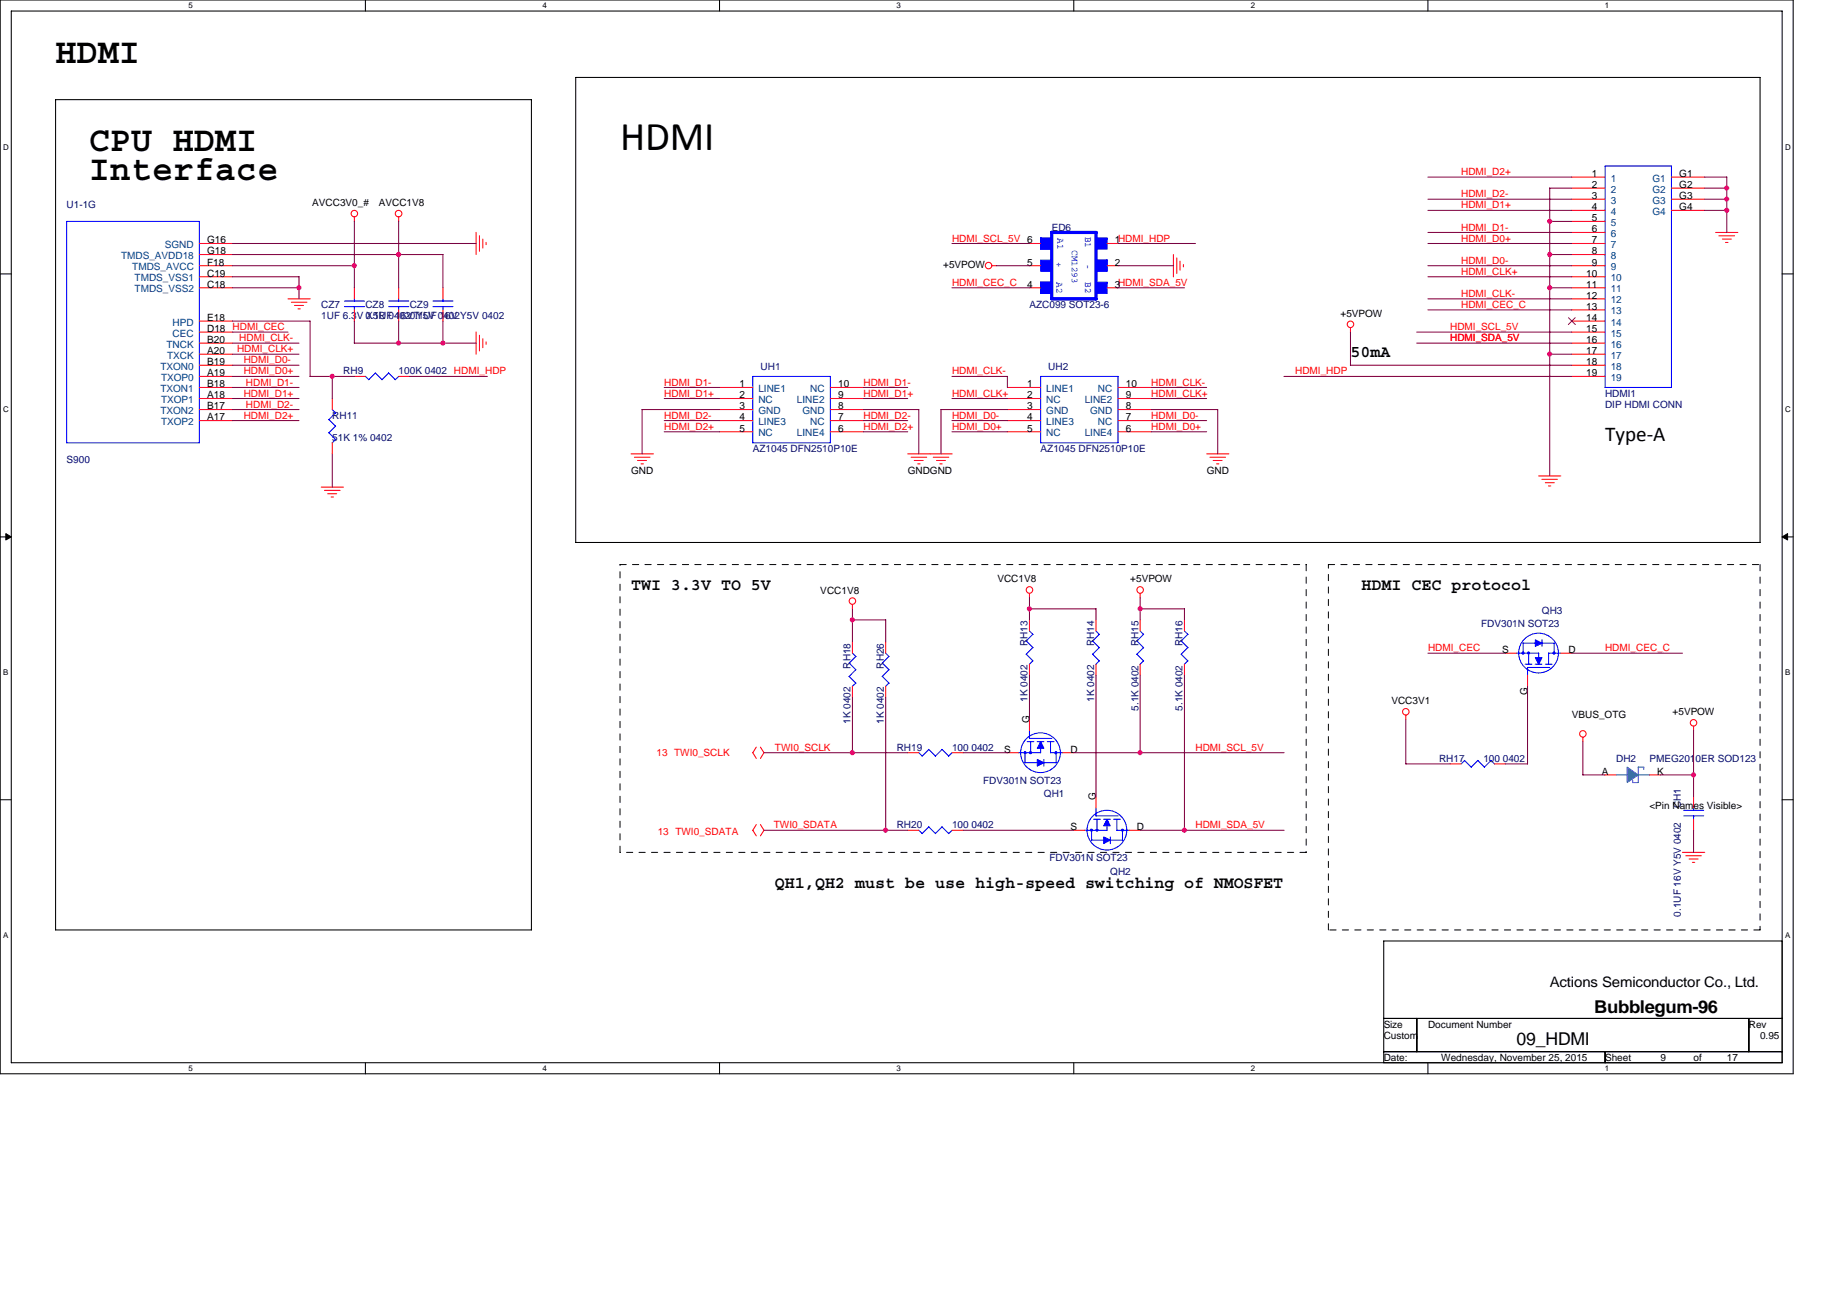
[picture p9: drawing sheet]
<svg xmlns="http://www.w3.org/2000/svg" width="297mm" height="210mm" viewBox="0 0 297 210" stroke-linecap="round" stroke-linejoin="round" font-family="sans-serif">
<path d="M0 0h292.2v174.9h-292.2zM1.8 1.8h288.6v171.3h-288.6z" fill="none" stroke="#000" stroke-width=".17"/>
<g fill="#fff">
<path d="M30.7 .2h.7v1.4h-.7z"/>
<path d="M30.7 173.3h.7v1.5h-.7z"/>
</g>
<path d="M59.5 0v1.8M59.5 173.1v1.8" fill="none" stroke="#000" stroke-width=".17"/>
<g fill="#fff">
<path d="M88.4 .2h.7v1.4h-.7z"/>
<path d="M88.4 173.3h.7v1.5h-.7z"/>
</g>
<path d="M117.2 0v1.8M117.2 173.1v1.8" fill="none" stroke="#000" stroke-width=".17"/>
<g fill="#fff">
<path d="M146.1 .2h.7v1.4h-.7z"/>
<path d="M146.1 173.3h.7v1.5h-.7z"/>
</g>
<path d="M175 0v1.8M175 173.1v1.8" fill="none" stroke="#000" stroke-width=".17"/>
<g fill="#fff">
<path d="M203.8 .2h.7v1.4h-.7z"/>
<path d="M203.8 173.3h.7v1.5h-.7z"/>
</g>
<path d="M232.7 0v1.8M232.7 173.1v1.8" fill="none" stroke="#000" stroke-width=".17"/>
<g fill="#fff">
<path d="M261.5 .2h.7v1.4h-.7z"/>
<path d="M261.5 173.3h.7v1.5h-.7z"/>
<path d="M.5 23.2h.9v1.4h-.9z"/>
<path d="M290.8 23.2h1v1.4h-1z"/>
<path d="M.5 66h.9v1.5h-.9z"/>
<path d="M290.8 66h1v1.5h-1z"/>
</g>
<path d="M0 44.6h1.8M290.4 44.6h1.8" fill="none" stroke="#000" stroke-width=".17"/>
<g fill="#fff">
<path d="M.5 108.9h.9v1.4h-.9z"/>
<path d="M290.8 108.9h.9v1.4h-.9z"/>
</g>
<path d="M0 87.5h1.8M290.4 87.5h1.8" fill="none" stroke="#000" stroke-width=".17"/>
<path d="M.9 86.9l.9 .6-.9 .5zM290.4 87.5l.9-.6v1.1z" fill="#000" stroke="#000" stroke-width=".16"/>
<g fill="#fff">
<path d="M.5 151.7h.9v1.4h-.9z"/>
<path d="M290.8 151.7h.9v1.4h-.9z"/>
</g>
<path d="M9.1 16.2h77.5v135.3h-77.5zM93.8 12.6h193v75.8h-193zM0 130.3h1.8M290.4 130.3h1.8M225.5 153.3h64.9v19.8h-64.9zM225.5 165.9h64.9M225.5 171.3h64.9M230.9 165.9v5.4M261.5 171.3v1.8M285 165.9v5.4" fill="none" stroke="#000" stroke-width=".17"/>
<path d="M101 92h111.8M212.8 92v46.9M216.4 92h70.4M286.8 92v59.5M101 138.9v-46.9M212.8 138.9h-111.8M216.4 151.5v-59.5M286.8 151.5h-70.4" fill="none" stroke="#000" stroke-width=".16" stroke-dasharray="1 1 1 1 1 1 1 1"/>
<g fill="none" stroke="#f00" stroke-width=".17">
<path d="M32.5 39.7h5.4M57.7 35.3v.8M65 35.3v.8M77.6 37.8v3.7M78.1 38.4v2.5M78.7 38.9v1.5M79.2 39.5v.4M167.7 39.7h1.9M180.4 39.7h1.8M256.1 37.9h5.4M256.1 39.7h5.4M256.1 28.9h5.4"/>
<path d="M256.1 30.6h5.4M256.1 32.4h5.4M256.1 34.3h5.4M256.1 36.1h5.4M272.3 28.9h5.5M272.3 30.6h5.5M272.3 32.4h5.5M272.3 34.3h5.5M279.5 37.9h3.7M280.1 38.4h2.5M280.6 38.9h1.5M281.2 39.5h.4"/>
<path d="M32.5 43.3h5.4M32.5 46.9h5.4M32.5 41.5h5.4M32.5 45.1h5.4M32.5 52.3h5.4M32.5 54.1h5.4M32.5 55.9h5.4M32.5 57.7h5.4M32.5 59.5h5.4M46.9 48.7h3.6M47.5 49.2h2.5M48 49.8h1.4"/>
<path d="M48.6 50.3h.3M57.7 46.9v1.8M57.7 50.5v1.8M65 46.9v1.8M65 50.5v1.8M72.2 46.9v1.8M72.2 50.5v1.8M77.6 54.1v3.6M78.1 54.6v2.6M78.7 55.2v1.4M79.2 55.7v.4M161.6 43.3h.8"/>
<path d="M167.7 43.3h1.9M167.7 46.9h1.9M180.4 43.3h1.8M180.4 46.9h1.8M191.2 41.5v3.6M191.7 42v2.6M192.3 42.5v1.5M192.8 43.1v.4M220 53.4v.7M256.1 48.7h5.4M256.1 43.3h5.4M256.1 46.9h5.4"/>
<path d="M256.1 41.5h5.4M256.1 45.1h5.4M256.1 50.5h5.4M256.1 52.3h5.4M256.1 54.1h5.4M256.1 55.9h5.4M256.1 57.7h5.4M256.1 59.5h5.4M32.5 63.1h5.4M32.5 64.9h5.4M32.5 66.7h5.4M32.5 68.5h5.4"/>
<path d="M32.5 61.3h5.4M52.3 79.4h3.7M52.9 79.9h2.5M54.1 64.9v1.8M54.1 72.1v1.8M57.7 61.3h1.8M65 61.3h1.8M102.8 73.9h3.7M103.4 74.5h2.5M103.9 75h1.4M104.5 75.6h.3M117.3 63.1h5.4"/>
<path d="M117.3 64.9h5.4M117.3 66.7h5.4M117.3 68.5h5.4M117.3 70.3h5.4M135.3 63.1h5.4M135.3 64.9h5.4M135.3 66.7h5.4M135.3 68.5h5.4M135.3 70.3h5.4M147.9 73.9h7.2M148.5 74.5h2.5M149 75h1.4"/>
<path d="M149.5 75.6h.4M152.1 74.5h2.5M152.6 75h1.4M153.1 75.6h.4M164.1 63.1h5.5M164.1 64.9h5.5M164.1 66.7h5.5M164.1 68.5h5.5M164.1 70.3h5.5M182.2 63.1h5.4M182.2 64.9h5.4M182.2 66.7h5.4"/>
<path d="M182.2 68.5h5.4M182.2 70.3h5.4M196.6 73.9h3.6M197.1 74.5h2.6M197.7 75h1.4M198.2 75.6h.4M250.7 77.5h3.6M251.2 78.1h2.6M251.8 78.6h1.5M252.3 79.2h.4M256.1 61.3h5.4M53.4 80.4h1.5"/>
<path d="M54 81h.3M138.9 98.5v.7M167.7 96.7v.7M185.8 96.7v.7M138.9 104.6v1.8M138.9 111.8v1.8M144.3 104.6v1.8M144.3 111.8v1.8M167.7 101v1.8M167.7 108.2v1.8M167.7 117.2v1.8M178.6 101v1.8"/>
<path d="M178.6 108.2v1.8M185.8 101v1.8M185.8 108.2v1.8M193 101v1.8M193 108.2v1.8M229.1 116.5v.7M245.3 106.4h1.8M248.9 110v1.8M254.3 106.4h1.8M275.9 118.3v.7M123.2 134.3l-.5 1 .5 .9M123.2 121.7l-.5 .9 .5 .9"/>
<path d="M123.9 134.3l.6 1-.6 .9M123.9 121.7l.6 .9-.6 .9M147.9 122.6h1.8M147.9 135.3h1.8M155.1 122.6h1.8M155.1 135.3h1.8M164.1 122.6h1.8M173.2 122.6h1.8M175 135.3h1.8M178.6 129.8v1.8M184 135.3h1.8M236.3 124.4h1.8"/>
<path d="M243.5 124.4h1.8M257.9 120.1v.7M261.5 126.2h1.8M268.7 126.2h1.8M274.1 138.9h3.7M274.7 139.4h2.5M275.2 139.9h1.5M275.9 129.8v1.8M275.9 133.5v1.8M275.8 140.5h.3"/>
<circle cx="57.7" cy="34.8" r=".53"/>
<circle cx="65" cy="34.8" r=".54"/>
<circle cx="161.1" cy="43.3" r=".53"/>
<circle cx="220" cy="52.8" r=".53"/>
<circle cx="138.9" cy="97.9" r=".53"/>
<circle cx="167.7" cy="96.1" r=".53"/>
<circle cx="185.8" cy="96.1" r=".53"/>
<circle cx="229.1" cy="115.9" r=".53"/>
<circle cx="257.9" cy="119.5" r=".53"/>
<circle cx="275.9" cy="117.7" r=".53"/>
</g>
<g fill="none" stroke="#00f" stroke-width=".17">
<path d="M10.9 36.1h21.6v36h-21.6zM169.5 38.8h1.9M169.6 38.8v1.8M261.5 27.1h10.8v36h-10.8zM56.1 50h3.3M56.1 49h3.3M57.7 48.7v.4M57.7 49.9v.6M63.3 50h3.3M63.3 49h3.3M65 48.7v.4M65 49.9v.6"/>
<path d="M70.5 50h3.3M70.5 49h3.3M72.2 48.7v.4M72.2 49.9v.6M169.5 47.8h1.9M169.5 46h1.9M169.5 40.6h1.9M169.6 46v1.8M178.6 42.4h1.8v1.8h-1.8M53.6 68.3l1.1 1.1M53.6 70.5l1.1 1.1M54.1 66.7l.6 .6"/>
<path d="M54.7 71.6l-.6 .6M54.7 67.3l-1.1 1.1M54.7 69.4l-1.1 1.1M59.5 61.3l.6 .5M61.1 60.7l1.1 1.1M61.2 60.8l-1.1 1.1M63.3 60.7l1.1 1.1M63.3 60.8l-1.1 1.1M65 61.3l-.6 .6M122.7 61.3h12.6v10.8h-12.6zM169.6 61.3h12.6v10.8h-12.6zM138.4 108l1.1 1.1"/>
<path d="M138.4 110.2l1.1 1.1M138.9 106.4l.6 .6M139.4 111.3l-.5 .5M139.4 106.9l-1.1 1.1M139.4 109.1l-1.1 1.1M143.8 110.2l1 1.1-.5 .5M144.3 106.4l.6 .6M144.8 106.9l-1.1 1.1 1.2 1.1M144.8 109.1l-1.1 1.1M167.2 104.4l1.1 1.1M167.2 106.6l1.1 1.1M167.7 119v1.3"/>
<path d="M167.7 102.8l.6 .6M168.3 107.7l-.6 .5M168.3 103.3l-1.1 1.1M168.3 105.5l-1.1 1.1M178 106.6l1.1 1.1-.5 .5M178 104.4l1.1 1.1-1.1 1.1M178.6 102.8l.5 .6-1.1 1M185.2 104.4l1.1 1.1M185.2 106.6l1.1 1.1M185.8 102.8l.5 .6M186.3 107.7l-.5 .5M186.3 103.3l-1.1 1.1"/>
<path d="M186.3 105.5l-1.1 1.1M192.5 104.4l1.1 1.1M192.5 106.6l1.1 1.1M193 102.8l.6 .6M193.5 107.7l-.5 .5M193.5 103.3l-1.1 1.1M193.5 105.5l-1.1 1.1M247.1 106.4h3.6v1.8M248.5 108.2h1.1M249.1 106.4v1.8M250.1 108.2h1.1M251.2 104.2v1.1"/>
<path d="M251.8 108.2h1.1M252.5 108.7h-3.6v1.3M253.2 106.4v-1.6h-5v1.6M254.3 106.4h-2v1.8M149.7 122.6l.6 .6M149.7 135.2l.6 .6M151.3 134.7l1.1 1.1M151.3 134.7l-1.1 1.1M152.4 123.2l-1.1-1.1-1.1 1.1M153.5 134.7l1.1 1.1M153.5 134.7l-1.1 1.1M154.6 123.2l-1.1-1.1-1.1 1.1"/>
<path d="M155.1 122.6l-.5 .6M155.1 135.3l-.5 .5M165.9 122.6h3.7M167 122.6v1.6h5.1M167.4 120.8h1.1M167.7 120.3h3.7M167.9 120.8v1.8M169 120.8h1.1M169.6 120.8v1.8M170.1 123.7v1.1M170.6 120.8h1.1M171.2 120.8v1.8"/>
<path d="M171.2 122.6h2M172.1 122.6v1.7M176.7 135.3h3.7M177.9 135.2l-.1 1.7h5.1v-1.6M178.2 133.5h1.1M178.6 131.6v1.3h3.6M178.7 133.5v1.8M179.8 133.5h1.1M180.4 133.5v1.8M180.9 136.3v1.1M181.5 133.5h1.1M182 133.5v1.8"/>
<path d="M182 135.3h2M238.7 123.9l-.6 .5M240.8 123.9l-1.1 1.1-1.1-1.1M242.9 123.9l.6 .6M243 123.9l-1.1 1.1-1.1-1.1M274.3 132.9h3.3M274.3 132h3.3M275.9 131.6v.4M275.9 132.9v.6"/>
<circle cx="250.7" cy="106.4" r="3.2"/>
<circle cx="169.5" cy="122.6" r="3.2"/>
<circle cx="180.4" cy="135.2" r="3.2"/>
</g>
<g fill="#00f" stroke="#00f" stroke-width=".17">
<path d="M169 123.7l1.1 .5-1.1 .6z" fill-rule="evenodd"/>
<path d="M169.6 120.8l.5 1.1h-1.1z" fill-rule="evenodd"/>
<path d="M179.8 136.3l1.1 .6-1.1 .5z" fill-rule="evenodd"/>
<path d="M180.4 133.5l.5 1h-1.1z" fill-rule="evenodd"/>
<path d="M169.6 38.8v1.8h1.8v-1.8z" fill-rule="evenodd"/>
<path d="M169.6 46v1.8h1.8v-1.8z" fill-rule="evenodd"/>
<path d="M178.6 42.4v1.8h1.8v-1.8z" fill-rule="evenodd"/>
<path d="M178.6 46v1.8h1.8v-1.8z" fill-rule="evenodd"/>
<path d="M178.6 38.8v1.8h1.8v-1.8z" fill-rule="evenodd"/>
<path d="M169.6 42.4v1.8h1.8v-1.8z" fill-rule="evenodd"/>
<path d="M250.2 104.2l1 .6-1 .5z" fill-rule="evenodd"/>
<path d="M250.2 107.1h1l-.5 1.1z" fill-rule="evenodd"/>
<circle cx="172.1" cy="122.6" r=".17"/>
<circle cx="167.9" cy="122.6" r=".17"/>
<circle cx="167" cy="122.6" r=".17"/>
<circle cx="182.9" cy="135.2" r=".17"/>
<circle cx="178.7" cy="135.2" r=".17"/>
<circle cx="177.8" cy="135.2" r=".17"/>
<circle cx="253.2" cy="106.4" r=".17"/>
<circle cx="249.1" cy="106.4" r=".17"/>
<circle cx="248.2" cy="106.4" r=".17"/>
</g>
<path d="M171.4 37.8v10.9h7.2M171.4 37.9h7.2v10.8" fill="none" stroke="#00f" stroke-width=".53"/>
<path d="M263.3 126.2h1.9M266.9 124.9v2.6h-.9v-.4M266.9 126.2h1.9M266.9 125h1M267.8 125v.3" fill="none" stroke="#0080ff" stroke-width=".17"/>
<path d="M265.1 125l1.8 1.2-1.8 1.3z" fill-rule="evenodd" fill="#0080ff" stroke="#0080ff" stroke-width=".17"/>
<path d="M255.6 51.8l1.1 1.1M256.7 51.8l-1.2 1.1" fill="none" stroke="#804000" stroke-width=".16"/>
<g fill="none" stroke="#800040" stroke-width=".17">
<path d="M37.9 39.7h39.7M57.7 36v10.9M65 36v10.9M155.1 39.7h12.6M182.2 39.7h12.6M232.7 39.7h23.4M232.7 28.9h23.4M232.7 34.3h23.4M232.7 32.4h23.4M232.7 37.9h23.4M252.5 30.6h3.6M252.5 36.1h3.6"/>
<path d="M252.5 30.6v46.9M277.7 30.6h3.7M277.7 28.9h3.7v9M277.7 34.3h3.7M277.7 32.4h3.7M37.9 41.5h34.3M37.9 43.3h19.8M37.9 45.1h10.8M37.9 46.9h10.8M37.9 52.3h12.6v9M37.9 54.1h9M37.9 55.9h10.8"/>
<path d="M37.9 57.7h10.8M37.9 59.5h10.8M48.7 45.1v3.6M57.7 52.3v3.6h19.9M65 52.3v3.6M72.2 41.4v5.5M72.2 52.3v3.6M155.1 46.9h12.6M162.3 43.3h5.4M182.2 46.9h10.8M182.2 43.3h9M220 59.5h36.1"/>
<path d="M220 54.1v5.4M230.8 54.1h25.3M230.8 55.9h25.3M232.7 43.3h23.4M232.7 45.1h23.4M232.7 48.7h23.4M232.7 50.5h23.4M252.5 41.5h3.6M252.5 46.9h3.6M252.5 57.7h3.6M37.9 61.3h10.8M37.9 66.7h10.8"/>
<path d="M37.9 68.5h10.8M37.9 64.9h10.8M37.9 63.1h10.8M50.5 61.3h7.3M54.1 61.3v3.6M54.1 73.9v5.5M66.8 61.3h12.6M108.2 70.3h9.1M108.2 68.5h9.1M108.2 64.9h9.1M108.2 63.1h9.1M117.3 66.7h-12.7v7.3"/>
<path d="M140.7 66.7h9v7.3M140.7 70.3h7.2M140.7 68.5h7.2M140.7 64.9h7.2M140.7 63.1h7.2M155.1 61.3h9v1.8M155.1 70.3h9M155.1 68.5h9M155.1 64.9h9M164.1 66.7h-10.8v7.3M187.6 66.7h10.8v7.3M187.6 70.3h9"/>
<path d="M187.6 68.5h9M187.6 64.9h9M187.6 63.1h9M209.2 61.3h46.9M138.9 99.2v5.4M167.7 99.2h10.9M167.7 97.4v3.6M178.6 99.2v1.8M185.8 99.2h7.2M185.8 97.4v3.6M193 99.2v1.8M138.9 113.6v9"/>
<path d="M138.9 101h5.4v3.6M144.3 113.6v21.7M167.7 110v7.2M178.6 110v19.8M185.8 110v12.6M193 110v25.3M229.1 117.2v7.2h7.2M232.7 106.4h12.6M248.9 111.8v12.7l-3.6-.1M256.1 106.4h18M275.9 119v10.8M124.5 122.6h23.4"/>
<path d="M124.5 135.3h23.4M156.9 122.6h7.2M156.9 135.3h18.1M174.9 122.6h34.3M185.8 135.3h23.4M257.9 120.8v5.4h3.6M270.5 126.2h5.4M275.9 135.2v3.7"/>
</g>
<g fill="#f0f" stroke="#f0f" stroke-width=".17">
<circle cx="64.9" cy="41.5" r=".35"/>
<circle cx="57.7" cy="43.3" r=".35"/>
<circle cx="48.7" cy="46.9" r=".35"/>
<circle cx="64.9" cy="55.9" r=".35"/>
<circle cx="72.2" cy="55.9" r=".35"/>
<circle cx="54.1" cy="61.3" r=".35"/>
<circle cx="138.9" cy="122.6" r=".35"/>
<circle cx="193" cy="135.2" r=".35"/>
<circle cx="185.8" cy="122.6" r=".35"/>
<circle cx="144.3" cy="135.2" r=".35"/>
<circle cx="167.7" cy="99.2" r=".35"/>
<circle cx="185.8" cy="99.2" r=".35"/>
<circle cx="252.5" cy="41.5" r=".35"/>
<circle cx="252.5" cy="36.1" r=".35"/>
<circle cx="281.4" cy="34.3" r=".35"/>
<circle cx="281.4" cy="30.6" r=".35"/>
<circle cx="252.5" cy="46.9" r=".35"/>
<circle cx="252.5" cy="57.7" r=".35"/>
<circle cx="281.4" cy="32.4" r=".35"/>
<circle cx="275.9" cy="126.2" r=".35"/>
<circle cx="138.9" cy="101" r=".35"/>
</g>
<text font-size="6.7" x="101" y="24.4">HDMI</text>
<g font-size="5.8">
<text x="9.1" y="10.2">HDMI</text>
<text x="14.5" y="24.6">CPU HDMI</text>
<text x="14.5" y="29.3">Interface</text>
</g>
<text font-size="3.4" x="261.5" y="71.8">Type-A</text>
<g font-size="2.9">
<text x="259.7" y="165">Bubblegum-96</text>
<text x="247.1" y="170.3">09_HDMI</text>
</g>
<g font-size="2.7">
<text x="220" y="58.2">50mA</text>
<text x="102.8" y="96">TWI 3.3V TO 5V</text>
<text x="221.8" y="96">HDMI CEC protocol</text>
<text x="126.3" y="144.7">QH1,QH2 must be use high-speed switching of NMOSFET</text>
</g>
<text font-size="2.3" x="252.5" y="160.8">Actions Semiconductor Co., Ltd.</text>
<g font-size="1.6" fill="#f00">
<text x="238.1" y="28.5">HDMI_D2+</text>
<text x="238.1" y="33.9">HDMI_D1+</text>
<text x="238.1" y="32.1">HDMI_D2-</text>
<text x="155.1" y="39.3">HDMI_SCL_5V 6</text>
<text x="238.1" y="37.5">HDMI_D1-</text>
<text x="238.1" y="39.3">HDMI_D0+</text>
<text x="155.1" y="46.6">HDMI_CEC_C</text>
<text x="238.1" y="42.9">HDMI_D0-</text>
<text x="238.1" y="44.8">HDMI_CLK+</text>
<text x="37.9" y="53.8">HDMI_CEC</text>
<text x="236.3" y="53.8">HDMI_SCL_5V</text>
<text x="238.1" y="48.4">HDMI_CLK-</text>
<text x="238.1" y="50.2">HDMI_CEC_C</text>
<text x="38.6" y="57.4">HDMI_CLK+</text>
<text x="39" y="55.6">HDMI_CLK-</text>
<text x="39.7" y="59.2">HDMI_D0-</text>
<text x="236.3" y="55.6">HDMI_SDA_5V</text>
<text x="39.7" y="61">HDMI_D0+</text>
<text x="39.7" y="64.6">HDMI_D1+</text>
<text x="40.1" y="62.8">HDMI_D1-</text>
<text x="108.2" y="64.6">HDMI_D1+</text>
<text x="108.2" y="62.8">HDMI_D1-</text>
<text x="140.7" y="62.8">HDMI_D1-</text>
<text x="140.7" y="64.6">HDMI_D1+</text>
<text x="155.1" y="64.6">HDMI_CLK+</text>
<text x="155.1" y="61">HDMI_CLK-</text>
<text x="187.6" y="62.8">HDMI_CLK-</text>
<text x="187.6" y="64.6">HDMI_CLK+</text>
<text x="211" y="61">HDMI_HDP</text>
<text x="39.7" y="68.2">HDMI_D2+</text>
<text x="40.1" y="66.4">HDMI_D2-</text>
<text x="108.2" y="70">HDMI_D2+</text>
<text x="108.2" y="68.2">HDMI_D2-</text>
<text x="140.7" y="68.2">HDMI_D2-</text>
<text x="140.7" y="70">HDMI_D2+</text>
<text x="155.1" y="70">HDMI_D0+</text>
<text x="155.1" y="68.2">HDMI_D0-</text>
<text x="187.6" y="68.2">HDMI_D0-</text>
<text x="187.6" y="70">HDMI_D0+</text>
<text x="232.7" y="106.1">HDMI_CEC</text>
<text x="261.5" y="106.1">HDMI_CEC_C</text>
<text x="107" y="123.2">13 TWI0_SCLK</text>
<text x="126.3" y="122.3">TWI0_SCLK</text>
<text x="194.8" y="122.3">HDMI_SCL_5V</text>
<text x="107.2" y="136">13 TWI0_SDATA</text>
<text x="126.1" y="134.9">TWI0_SDATA</text>
<text x="194.8" y="134.9">HDMI_SDA_5V</text>
</g>
<g font-size="1.6">
<text x="259.4" y="28.8">1</text>
<text x="273.6" y="28.8">G1</text>
<text x="50.9" y="33.6">AVCC3V0_#</text>
<text x="61.7" y="33.6">AVCC1V8</text>
<text x="259.4" y="30.6">2</text>
<text x="259.4" y="32.4">3</text>
<text x="259.4" y="34.2">4</text>
<text x="273.6" y="30.6">G2</text>
<text x="273.6" y="32.4">G3</text>
<text x="273.6" y="34.2">G4</text>
<text x="33.8" y="39.6">G16</text>
<text x="33.8" y="41.4">G18</text>
<text x="181.6" y="39.6">1HDMI_HDP</text>
<text x="259.4" y="36">5</text>
<text x="259.4" y="37.8">6</text>
<text x="259.4" y="39.6">7</text>
<text x="259.4" y="41.4">8</text>
<text x="33.8" y="46.9">C18</text>
<text x="33.8" y="43.3">F18</text>
<text x="33.8" y="45.1">C19</text>
<text x="153.7" y="43.7">+5VPOW</text>
<text x="167.4" y="46.9">4</text>
<text x="167.4" y="43.3">5</text>
<text x="181.6" y="43.3">2</text>
<text x="181.6" y="46.9">3HDMI_SDA_5V</text>
<text x="258.4" y="45.1">10</text>
<text x="258.4" y="46.9">11</text>
<text x="259.4" y="43.3">9</text>
<text x="33.8" y="52.3">E18</text>
<text x="218.4" y="51.6">+5VPOW</text>
<text x="258.4" y="48.7">12</text>
<text x="258.4" y="50.5">13</text>
<text x="258.4" y="52.3">14</text>
<text x="33.8" y="54.1">D18</text>
<text x="33.8" y="55.9">B20</text>
<text x="33.8" y="57.7">A20</text>
<text x="33.8" y="59.5">B19</text>
<text x="258.4" y="54.1">15</text>
<text x="258.4" y="55.9">16</text>
<text x="258.4" y="57.7">17</text>
<text x="258.4" y="59.5">18</text>
<text x="33.8" y="61.3">A19</text>
<text x="33.8" y="63.1">B18</text>
<text x="33.8" y="64.9">A18</text>
<text x="120.5" y="63.1">1</text>
<text x="120.5" y="64.9">2</text>
<text x="136.6" y="64.9">9</text>
<text x="136.6" y="63.1">10</text>
<text x="167.4" y="63.1">1</text>
<text x="167.4" y="64.9">2</text>
<text x="183.4" y="64.9">9</text>
<text x="183.4" y="63.1">10</text>
<text x="258.4" y="61.3">19</text>
<text x="33.8" y="66.7">B17</text>
<text x="33.8" y="68.5">A17</text>
<text x="120.5" y="66.7">3</text>
<text x="120.5" y="68.5">4</text>
<text x="120.5" y="70.3">5</text>
<text x="136.6" y="70.3">6</text>
<text x="136.6" y="68.5">7</text>
<text x="136.6" y="66.7">8</text>
<text x="167.4" y="66.7">3</text>
<text x="167.4" y="68.5">4</text>
<text x="167.4" y="70.3">5</text>
<text x="183.4" y="70.3">6</text>
<text x="183.4" y="68.5">7</text>
<text x="183.4" y="66.7">8</text>
<text x="102.8" y="77.2">GND</text>
<text x="147.9" y="77.2">GNDGND</text>
<text x="196.6" y="77.2">GND</text>
<text x="162.5" y="94.9">VCC1V8</text>
<text x="184.2" y="94.9">+5VPOW</text>
<text x="133.7" y="96.7">VCC1V8</text>
<text x="244.7" y="106.4">S</text>
<text x="255.6" y="106.4">D</text>
<text x="248.9" y="113.2" transform="rotate(-90 248.9 113.2)">G</text>
<text x="167.7" y="117.8" transform="rotate(-90 167.7 117.8)">G</text>
<text x="226.7" y="114.7">VCC3V1</text>
<text x="256.1" y="116.9">VBUS_OTG</text>
<text x="272.5" y="116.5">+5VPOW</text>
<text x="163.6" y="122.6">S</text>
<text x="174.4" y="122.6">D</text>
<text x="178.6" y="130.4" transform="rotate(-90 178.6 130.4)">G</text>
<text x="261" y="126.2">A</text>
<text x="268.7" y="131.9">&lt;Pin Names Visible&gt;</text>
<text x="270" y="126.2">K</text>
<text x="174.4" y="135.2">S</text>
<text x="185.2" y="135.2">D</text>
<text x="225.5" y="167.4">Size</text>
<text x="232.7" y="167.4">Document Number</text>
<text x="285" y="167.4">Rev</text>
<text x="225.5" y="169.2">Custom</text>
<text x="225.5" y="172.8">Date:</text>
<text x="234.8" y="172.8">Wednesday, November 25, 2015</text>
<text x="261.5" y="172.8">Sheet</text>
<text x="270.5" y="172.8">9</text>
<text x="275.9" y="172.8">of</text>
<text x="281.4" y="172.8">17</text>
<text x="286.8" y="169.2">0.95</text>
</g>
<g font-size="1.6" fill="#004080">
<text x="262.4" y="29.6">1</text>
<text x="269.3" y="29.6">G1</text>
<text x="262.4" y="31.4">2</text>
<text x="262.4" y="33.2">3</text>
<text x="262.4" y="35">4</text>
<text x="269.3" y="31.4">G2</text>
<text x="269.3" y="33.2">G3</text>
<text x="269.3" y="35">G4</text>
<text x="26.9" y="40.4">SGND</text>
<text x="262.4" y="36.8">5</text>
<text x="262.4" y="38.6">6</text>
<text x="262.4" y="40.4">7</text>
<text x="19.7" y="42.2">TMDS_AVDD18</text>
<text x="21.5" y="44">TMDS_AVCC</text>
<text x="21.9" y="47.6">TMDS_VSS2</text>
<text x="21.9" y="45.8">TMDS_VSS1</text>
<text x="262.4" y="42.2">8</text>
<text x="262.4" y="44">9</text>
<text x="262.4" y="45.8">10</text>
<text x="262.4" y="47.6">11</text>
<text x="28.1" y="53">HPD</text>
<text x="262.4" y="49.4">12</text>
<text x="262.4" y="51.2">13</text>
<text x="262.4" y="53">14</text>
<text x="27.1" y="56.6">TNCK</text>
<text x="27.2" y="58.4">TXCK</text>
<text x="28.1" y="54.8">CEC</text>
<text x="262.4" y="54.8">15</text>
<text x="262.4" y="56.6">16</text>
<text x="262.4" y="58.4">17</text>
<text x="26.1" y="60.2">TXON0</text>
<text x="26.1" y="63.9">TXON1</text>
<text x="26.2" y="62.1">TXOP0</text>
<text x="26.2" y="65.7">TXOP1</text>
<text x="123.6" y="63.9">LINE1</text>
<text x="123.6" y="65.7">NC</text>
<text x="129.9" y="65.7">LINE2</text>
<text x="132" y="63.9">NC</text>
<text x="170.5" y="63.9">LINE1</text>
<text x="170.5" y="65.7">NC</text>
<text x="176.7" y="65.7">LINE2</text>
<text x="178.9" y="63.9">NC</text>
<text x="262.4" y="60.2">18</text>
<text x="262.4" y="62.1">19</text>
<text x="26.1" y="67.5">TXON2</text>
<text x="26.2" y="69.3">TXOP2</text>
<text x="123.6" y="67.5">GND</text>
<text x="123.6" y="69.3">LINE3</text>
<text x="123.6" y="71.1">NC</text>
<text x="129.9" y="71.1">LINE4</text>
<text x="130.7" y="67.5">GND</text>
<text x="132" y="69.3">NC</text>
<text x="170.5" y="67.5">GND</text>
<text x="170.5" y="69.3">LINE3</text>
<text x="170.5" y="71.1">NC</text>
<text x="176.7" y="71.1">LINE4</text>
<text x="177.6" y="67.5">GND</text>
<text x="178.9" y="69.3">NC</text>
</g>
<g font-size="1.6" fill="#000080">
<text x="10.9" y="33.9">U1-1G</text>
<text x="171.4" y="37.5">ED6</text>
<text x="52.3" y="50.2">CZ7</text>
<text x="52.3" y="52">1UF 6.3V X5R 0402 T</text>
<text x="59.5" y="50.2">CZ8</text>
<text x="59.5" y="52">0.1UF 16V Y5V 0402</text>
<text x="66.8" y="50.2">CZ9</text>
<text x="66.8" y="52">0.1UF 16V Y5V 0402</text>
<text x="167.7" y="50.2">AZC099 SOT23-6</text>
<text x="55.9" y="61">RH9</text>
<text x="65" y="61">100K 0402 HDMI_HDP</text>
<text x="123.9" y="60.3">UH1</text>
<text x="170.8" y="60.3">UH2</text>
<text x="261.5" y="64.6">HDMI1</text>
<text x="54.1" y="68.2">RH11</text>
<text x="54.1" y="71.8">51K 1% 0402</text>
<text x="261.5" y="66.4">DIP HDMI CONN</text>
<text x="10.9" y="75.4">S900</text>
<text x="122.7" y="73.6">AZ1045 DFN2510P10E</text>
<text x="169.6" y="73.6">AZ1045 DFN2510P10E</text>
<text x="251.2" y="99.9">QH3</text>
<text x="167.4" y="105.3" transform="rotate(-90 167.4 105.3)">RH13</text>
<text x="178.3" y="105.3" transform="rotate(-90 178.3 105.3)">RH14</text>
<text x="185.5" y="105.3" transform="rotate(-90 185.5 105.3)">RH15</text>
<text x="192.7" y="105.3" transform="rotate(-90 192.7 105.3)">RH16</text>
<text x="241.3" y="102.1">FDV301N SOT23</text>
<text x="138.6" y="108.9" transform="rotate(-90 138.6 108.9)">RH18</text>
<text x="144" y="108.9" transform="rotate(-90 144 108.9)">RH26</text>
<text x="138.6" y="117.9" transform="rotate(-90 138.6 117.9)">1K 0402</text>
<text x="144" y="117.9" transform="rotate(-90 144 117.9)">1K 0402</text>
<text x="167.4" y="114.3" transform="rotate(-90 167.4 114.3)">1K 0402</text>
<text x="178.3" y="114.3" transform="rotate(-90 178.3 114.3)">1K 0402</text>
<text x="185.5" y="115.8" transform="rotate(-90 185.5 115.8)">5.1K 0402</text>
<text x="192.7" y="115.8" transform="rotate(-90 192.7 115.8)">5.1K 0402</text>
<text x="146.1" y="122.3">RH19</text>
<text x="155.1" y="122.3">100 0402</text>
<text x="234.5" y="124.1">RH17</text>
<text x="241.7" y="124.1">100 0402</text>
<text x="263.3" y="124.1">DH2</text>
<text x="268.7" y="124.1">PMEG2010ER SOD123</text>
<text x="160.2" y="127.7">FDV301N SOT23</text>
<text x="170.1" y="129.9">QH1</text>
<text x="273.9" y="131.6" transform="rotate(-90 273.9 131.6)">CH1</text>
<text x="146.1" y="134.9">RH20</text>
<text x="155.1" y="134.9">100 0402</text>
<text x="171" y="140.3">FDV301N SOT23</text>
<text x="180.9" y="142.5">QH2</text>
<text x="273.9" y="149.3" transform="rotate(-90 273.9 149.3)">0.1UF 16V Y5V 0402</text>
</g>
<g font-size="1.6" fill="#00f">
<text x="172.3" y="38.8" transform="rotate(90 172.3 38.8)">A1</text>
<text x="174.6" y="40.7" transform="rotate(90 174.6 40.7)">CM1293</text>
<text x="176.8" y="38.6" transform="rotate(90 176.8 38.6)">B1</text>
<text x="172.1" y="42.7" transform="rotate(90 172.1 42.7)">+</text>
<text x="172.1" y="46" transform="rotate(90 172.1 46)">A2</text>
<text x="176.8" y="42.9" transform="rotate(90 176.8 42.9)">-</text>
<text x="176.8" y="46" transform="rotate(90 176.8 46)">B2</text>
</g>
<g font-size="1.3">
<text x="30.7" y="1.4">5</text>
<text x="88.4" y="1.4">4</text>
<text x="146.1" y="1.4">3</text>
<text x="203.8" y="1.4">2</text>
<text x="261.5" y="1.4">1</text>
<text x=".5" y="24.4">D</text>
<text x="290.8" y="24.4">D</text>
<text x=".5" y="67.2">C</text>
<text x="290.8" y="67.2">C</text>
<text x=".5" y="110">B</text>
<text x="290.8" y="110">B</text>
<text x=".5" y="152.8">A</text>
<text x="290.8" y="152.8">A</text>
<text x="30.7" y="174.5">5</text>
<text x="88.4" y="174.5">4</text>
<text x="146.1" y="174.5">3</text>
<text x="203.8" y="174.5">2</text>
<text x="261.5" y="174.5">1</text>
</g>
</svg>
